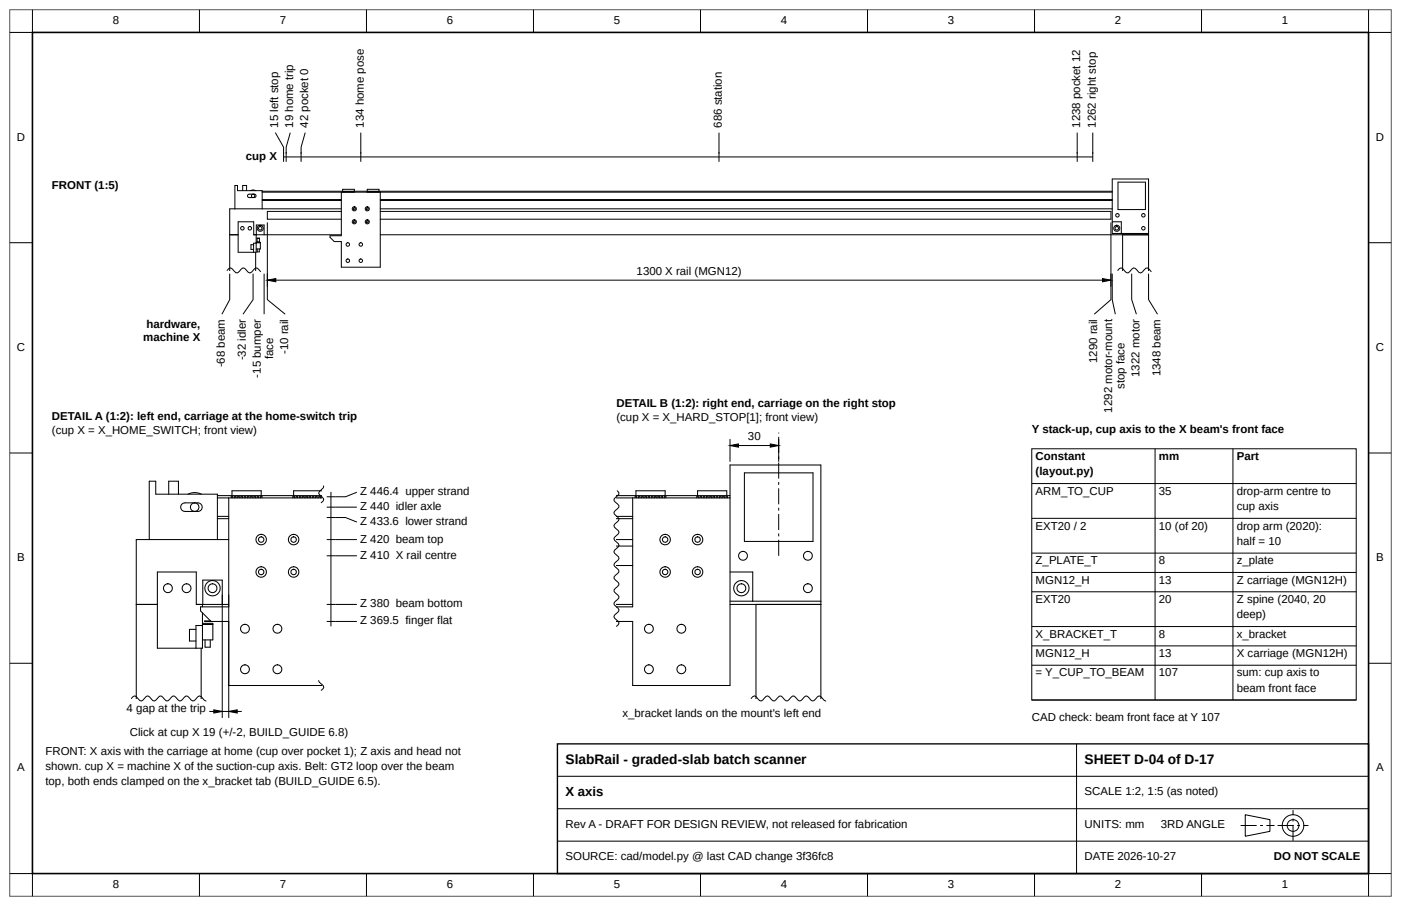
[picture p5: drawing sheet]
<svg xmlns="http://www.w3.org/2000/svg" width="432mm" height="279mm" viewBox="0 0 432 279" stroke-linecap="round" stroke-linejoin="round" font-family="sans-serif">
<path d="M10 10h411.8v259.4h-411.8z" fill="none" stroke="#000" stroke-width=".49"/>
<path d="M3 3h425.8v273.4h-425.8z" fill="none" stroke="#555" stroke-width=".31"/>
<path d="M82.4 86.4l2.6-.5v1zM339.8 85.9l2.6 .5-2.6 .5zM225 137.4l2.6-.5v1zM237.4 136.9l2.6 .5-2.6 .5zM65.9 218.9l2.6 .5-2.6 .5zM70.5 219.4l2.6-.5v1z" fill="#000" stroke="#000" stroke-width=".31"/>
<g fill="none" stroke="#000" stroke-width=".31">
<path d="M10 3v7h-7M61.5 3v7M112.9 3v7M164.4 3v7M215.9 3v7M267.4 3v7M318.9 3v7M370.3 3v7M421.8 3v7h7M74.8 58.8v-1.6h1.2v1.6M76.5 60l1.9-.1 .5 .3v.4l-.5 .3h-1.6l-.5-.3zM77.2 58.8l.8-.2 .8 .2"/>
<path d="M80.8 59.3h262M80.8 59h262M84.9 40.9l2.5 4.5v2M87.4 48.4h249.4M87.4 46.9v3M88.2 46.9v3M89.5 40.9l-1.3 4.5v2M92.8 46.9v3M94.1 40.9l-1.3 4.5v2M105.2 59.3v13.4h-3.5v.5l1.3 1.3h2.2v7.9h12v-23.1M105.5 59.3h.2M105.6 59v-.6h3.6v.6"/>
<path d="M105.9 59.3h.2M106.3 59.3h.2M106.7 59.3h.2M107.1 59.3h.2M107.5 59.3h.2M107.9 59.3h.2M108.3 59.3h.2M108.7 59.3h.2M109.1 59.3h.2M111.2 40.9v6.5M111.2 46.9v3M113.1 59.3h.2"/>
<path d="M113.2 59v-.6h3.6v.6M113.5 59.3h.2M113.9 59.3h.2M114.3 59.3h.2M114.7 59.3h.2M115.1 59.3h.2M115.5 59.3h.2M115.9 59.3h.2M116.3 59.3h.2M116.7 59.3h.2M221.6 40.9v6.5M221.6 46.9v3"/>
<path d="M332 40.9v6.5M332 46.9v3M336.8 40.9v6.5M336.8 46.9v3M344.6 56.2h8.4v8.4h-8.4zM3 74.8h7M70.8 72.4h2.6M72.4 64.4v-7.2h.8v1.6h7.6v5.6M78.2 75.5h-.8v1.4h.8M78.8 77.8v5.6M79 75h-.8v2.8M79 74.7h1.2v2.1h-1.2"/>
<path d="M79 74.9h1.2M79.2 73.5h.8v1.1h-.8zM79.2 73.5h.8M79.3 76.8v.9h.6v-.9M80.8 61.8h24.4M80.8 61.5h24.4M81.4 72.4v-3h-2.4v8.4h-5.6v-9.4h4.8v4h27M82.4 68.6v19.8M105.2 64.4h-34.4v19M105.2 65.2h-22.8v2.4h22.8M117.2 72.4h236.8M117.2 64.4h225.6"/>
<path d="M117.2 65.2h225.2v2.4h-225.2M117.2 61.8h225.6M117.2 61.5h225.6M342.4 68.6v19.8M342.8 68.4h2.8v3.6M346 72.4v11M354 72h-11.2v-16.8h11.2v28.2M421.8 74.8h7M70 83.4l.5-.6 .6-.2 1.6 1.5h.6l1.6-1.5 .5 .2 1.1 1.2 .5 .2 1.7-1.5 .5-.1 1.1 1.2M70.8 84.4v8l-2.4 4.5M78 84.4v8l-3.1 4.5M81.4 84.4v12.5"/>
<path d="M82.4 84.4v8l5.5 4.5M82.4 86.4h260M342.4 84.4v8l-5.1 4.5M342.8 84.4v8l.9 4.5M344.5 83.4l.5-.6 .6-.2 1.6 1.5h.6l1.6-1.5 .5 .2 1.1 1.2 .5 .2 1.7-1.5 .5-.1 1.1 1.2M348.8 84.4v8l1.5 4.5M354 84.4v8l2.7 4.5M3 139.7h7M225 135.4v7M225 137.4h15M240 135.4v7M318 138.4h100v77.5h-100z"/>
<path d="M356 138.4v77.5M380 138.4v77.5M421.8 139.7h7M99.8 149.9l-.1 .5-1.3 1.2-.2 .6 1.6 1.7-.2 .6-.6 .5M100.7 159.6h5.8l3.5 1.4M100.7 156.4h9.3M102 151.7v41.4M110 151.8l-3.5 1.4h-5.8M190.2 151.3l.5 .6 .1 .5-1.5 1.5v.5l1.5 1.5-.1 .5-1.5 1.6 .1 .5 1.5 1.5-.1 .5-1.5 1.6 .2 .5 1.4 1.5-.2 .5-1.1 1-.3 .5 1.6 2.1-1.4 1.5-.2 .5 1.4 1.5 .2 .6-1.5 1.5-.1 .5 1.5 1.5 .1 .5-1.5 1.6-.1 .5 1.5 1.5v.5l-1.5 1.5 .1 .5 1.5 1.6-.1 .5-1.5 1.5 .1 .5 1.5 1.6-.2 .5-1.4 1.5 .2 .5 1.4 1.5-.8 1M318 149.1h100M318 159.8h100M100.7 171.4h9.3"/>
<path d="M100.7 166.4h9.3M318 170.6h100M318 176.5h100M68.5 183.4v38M70.5 183.4v38M100.7 186.4h9.3M100.7 191.6h9.3M318 182.5h100M318 193.2h100M318 199.2h100M3 204.5h7M40.5 215.4l1-.8 1.6 1.4 .5 .2 1.5-1.4 .5-.2 1.5 1.5 .6 .1 1.5-1.5 .5-.1 1.5 1.5h.5l1.6-1.5 .5 .1 1.5 1.5 .5-.1 1.6-1.5 .5 .1 1.5 1.5 .5-.2 1.6-1.4 .5 .2 1 1.2 .5 .2"/>
<path d="M64.5 219.4h10M98.2 209.9l1.5 1.7 .1 .4-.8 .9M231.5 215.4l1-.8 1.6 1.4 .5 .2 1.5-1.4 .5-.2 1.5 1.5 .6 .1 1.5-1.5 .5-.1 1.5 1.5h.5l1.6-1.5 .5 .1 1.5 1.5 .5-.1 1.6-1.5 .5 .1 1.5 1.5 .5-.2 1.6-1.4 .5 .2 1 1.2 .5 .2M318 205.1h100M318 215.9h100M421.8 204.5h7M171.8 239.4h250M331.8 229.4v40M171.8 259.4h250M171.8 249.4h250M383.8 251.3l7.6 1.5v3.6l-7.6 1.5zM3 269.4h7v7"/>
<path d="M61.5 269.4v7M112.9 269.4v7M164.4 269.4v7M215.9 269.4v7M267.4 269.4v7M318.9 269.4v7M370.3 269.4v7M428.8 269.4h-7v7"/>
<circle cx="74.7" cy="70.4" r=".55"/>
<circle cx="77" cy="70.4" r=".55"/>
<circle cx="78" cy="60.4" r=".53"/>
<circle cx="80.2" cy="70.4" r=".55"/>
<circle cx="80.2" cy="70.4" r=".95"/>
<circle cx="107.2" cy="75.4" r=".55"/>
<circle cx="109.2" cy="68.4" r=".34"/>
<circle cx="109.2" cy="68.4" r=".65"/>
<circle cx="109.2" cy="64.4" r=".34"/>
<circle cx="109.2" cy="64.4" r=".65"/>
<circle cx="111.2" cy="75.4" r=".55"/>
<circle cx="113.2" cy="68.4" r=".34"/>
<circle cx="113.2" cy="68.4" r=".65"/>
<circle cx="113.2" cy="64.4" r=".34"/>
<circle cx="113.2" cy="64.4" r=".65"/>
<circle cx="344.2" cy="70.4" r=".95"/>
<circle cx="344.2" cy="70.4" r=".55"/>
<circle cx="344.4" cy="66.4" r=".55"/>
<circle cx="352.4" cy="70.4" r=".55"/>
<circle cx="352.4" cy="66.4" r=".55"/>
<circle cx="107.2" cy="80.4" r=".55"/>
<circle cx="111.2" cy="80.4" r=".55"/>
<circle cx="398.5" cy="254.6" r="1.81"/>
<circle cx="398.5" cy="254.6" r="3.3"/>
</g>
<path d="M171.8 229.4h250v40h-250z" fill="none" stroke="#000" stroke-width=".42"/>
<path d="M240 171.4v-38M382.4 254.6h10.4M393.8 254.6h9.5M398.5 259.3v-9.5" fill="none" stroke="#000" stroke-width=".31" stroke-dasharray="4.9 1.1 .9 1.1" stroke-linecap="butt"/>
<g fill="none" stroke="#000" stroke-width=".32">
<path d="M52 152.4v-4h3v4M56.1 155.5l.9-.4h4a1.32 1.32 0 0 1 1.3 1.3 1.32 1.32 0 0 1-1.3 1.3h-4a1.32 1.32 0 0 1-1.2-.8 1.32 1.32 0 0 1 .3-1.4zM57.9 152.4l2.1-.5 2.1 .5M67 153.6h32M67 152.9h32M67 160h3.5M67 159.3h3.5M70.5 153.6v33.5h-8.7v1.3l3.3 3.2h5.4v19.8h28.5M71.3 153.6v-.4h.5v.4M71.5 152.9v-1.6h9v1.6M72.2 153.6v-.4h.6v.4M73.3 153.6v-.4h.4v.4"/>
<path d="M74.3 153.6v-.4h.5v.4M75.2 153.6v-.4h.6v.4M76.3 153.6v-.4h.4v.4M77.3 153.6v-.4h.5v.4M78.2 153.6v-.4h.6v.4M79.3 153.6v-.4h.4v.4M80.3 153.6v-.4h.5v.4M90.2 153.6v-.4h.5v.4M91.2 153.6v-.4h.5v.4M92.3 153.6v-.4h.5v.4M93.3 153.6v-.4h.4v.4M94.2 153.6v-.4h.5v.4"/>
<path d="M95.2 153.6v-.4h.6v.4M96.3 153.6v-.4h.5v.4M97.2 153.6v-.4h.5v.4M98.2 153.6v-.4h.6v.4M99 151.3h-8.5v1.6M190 153.6h35M190 152.9h35M190 160h5M190 159.3h5M195 153.6v33.5h-5M195.8 153.6v-.4h.4v.4M196 152.9v-1.6h9v1.6"/>
<path d="M196.8 153.6v-.4h.4v.4M197.8 153.6v-.4h.5v.4M198.7 153.6v-.4h.6v.4M199.7 153.6v-.4h.6v.4M200.7 153.6v-.4h.5v.4M201.8 153.6v-.4h.4v.4M202.8 153.6v-.4h.4v.4M203.8 153.6v-.4h.5v.4M204.7 153.6v-.4h.6v.4M214.8 153.6v-.4h.4v.4M215 152.9v-1.6h9v1.6M215.8 153.6v-.4h.5v.4"/>
<path d="M216.7 153.6v-.4h.6v.4M217.7 153.6v-.4h.6v.4M218.7 153.6v-.4h.5v.4M219.8 153.6v-.4h.4v.4M220.8 153.6v-.4h.4v.4M221.8 153.6v-.4h.4v.4M222.7 153.6v-.4h.6v.4M223.7 153.6v-.4h.6v.4M229.4 145.8h21.2v21.2h-21.2zM46 166.4v-18h2v4h19v14M70.5 166.4h-28.5v49M190 166.4h5"/>
<path d="M190 174.4h5M190 168.4h5M225 176.4h7v9M42 186.4h6.5M60.4 194.1h-2v3.6h2M62 199.9v15.5M62.4 192.9h-2v7M62.4 186.4v.7M62.4 192.2h3.2v5.1h-3.2M62.4 192.6h3.2M62.5 186.4v-7.5h6v7.5M63.1 191.5l1.8 .1z"/>
<path d="M63.2 197.3v2.3h1.6v-2.3M70.5 186.4h-10v-10h-12v23.5h13.9v-10.9M190 186.4h5M190 191.6h5v19.8h30v-68h28v72M225 186.4h28M225 185.4h28M233 186.4v29"/>
<circle cx="60" cy="156.4" r="1.32"/>
<circle cx="80.5" cy="166.4" r=".85"/>
<circle cx="80.5" cy="176.4" r=".85"/>
<circle cx="80.5" cy="166.4" r="1.63"/>
<circle cx="80.5" cy="176.4" r="1.62"/>
<circle cx="90.5" cy="166.4" r="1.63"/>
<circle cx="90.5" cy="176.4" r=".85"/>
<circle cx="90.5" cy="166.4" r=".85"/>
<circle cx="90.5" cy="176.4" r="1.62"/>
<circle cx="205" cy="166.4" r="1.63"/>
<circle cx="205" cy="176.4" r="1.63"/>
<circle cx="205" cy="176.4" r=".85"/>
<circle cx="205" cy="166.4" r=".85"/>
<circle cx="215" cy="166.4" r="1.63"/>
<circle cx="215" cy="176.4" r="1.63"/>
<circle cx="215" cy="176.4" r=".85"/>
<circle cx="215" cy="166.4" r=".85"/>
<circle cx="229" cy="171.4" r="1.37"/>
<circle cx="249" cy="171.4" r="1.37"/>
<circle cx="51.7" cy="181.4" r="1.37"/>
<circle cx="57.5" cy="181.4" r="1.37"/>
<circle cx="65.5" cy="181.4" r="1.37"/>
<circle cx="65.5" cy="181.4" r="2.37"/>
<circle cx="75.5" cy="193.9" r="1.38"/>
<circle cx="85.5" cy="193.9" r="1.38"/>
<circle cx="200" cy="193.9" r="1.38"/>
<circle cx="210" cy="193.9" r="1.38"/>
<circle cx="228.5" cy="181.4" r="2.37"/>
<circle cx="228.5" cy="181.4" r="1.37"/>
<circle cx="249" cy="181.4" r="1.37"/>
<circle cx="75.5" cy="206.4" r="1.37"/>
<circle cx="85.5" cy="206.4" r="1.37"/>
<circle cx="200" cy="206.4" r="1.37"/>
<circle cx="210" cy="206.4" r="1.37"/>
</g>
<g font-size="4.2">
<text x="174.3" y="235.5">SlabRail - graded-slab batch scanner</text>
<text x="334.3" y="235.5">SHEET D-04 of D-17</text>
</g>
<text font-size="4.1" x="174.3" y="245.4">X axis</text>
<g font-size="3.5">
<text x="34.8" y="7.4">8</text>
<text x="86.2" y="7.4">7</text>
<text x="137.7" y="7.4">6</text>
<text x="189.2" y="7.4">5</text>
<text x="240.7" y="7.4">4</text>
<text x="292.1" y="7.4">3</text>
<text x="343.6" y="7.4">2</text>
<text x="395.1" y="7.4">1</text>
<text x="85.8" y="39.4" transform="rotate(-90 85.8 39.4)">15 left stop</text>
<text x="90.4" y="39.4" transform="rotate(-90 90.4 39.4)">19 home trip</text>
<text x="95" y="39.4" transform="rotate(-90 95 39.4)">42 pocket 0</text>
<text x="112.1" y="39.4" transform="rotate(-90 112.1 39.4)">134 home pose</text>
<text x="222.5" y="39.4" transform="rotate(-90 222.5 39.4)">686 station</text>
<text x="332.9" y="39.4" transform="rotate(-90 332.9 39.4)">1238 pocket 12</text>
<text x="337.7" y="39.4" transform="rotate(-90 337.7 39.4)">1262 right stop</text>
<text x="5.2" y="43.3">D</text>
<text x="424" y="43.3">D</text>
<text x="75.8" y="49.3">cup X</text>
<text x="16" y="58.4">FRONT (1:5)</text>
<text x="196.2" y="84.8">1300 X rail (MGN12)</text>
<text x="45.1" y="101.2">hardware,</text>
<text x="44.2" y="105.1">machine X</text>
<text x="5.2" y="108.2">C</text>
<text x="69.3" y="113.3" transform="rotate(-90 69.3 113.3)">-68 beam</text>
<text x="75.8" y="111.1" transform="rotate(-90 75.8 111.1)">-32 idler</text>
<text x="84.2" y="110.8" transform="rotate(-90 84.2 110.8)">face</text>
<text x="88.8" y="109.2" transform="rotate(-90 88.8 109.2)">-10 rail</text>
<text x="338.2" y="111.9" transform="rotate(-90 338.2 111.9)">1290 rail</text>
<text x="424" y="108.2">C</text>
<text x="80.4" y="116.4" transform="rotate(-90 80.4 116.4)">-15 bumper</text>
<text x="346.6" y="120" transform="rotate(-90 346.6 120)">stop face</text>
<text x="351.2" y="116.2" transform="rotate(-90 351.2 116.2)">1322 motor</text>
<text x="357.7" y="116.1" transform="rotate(-90 357.7 116.1)">1348 beam</text>
<text x="190" y="125.4">DETAIL B (1:2): right end, carriage on the right stop</text>
<text x="16" y="129.4">DETAIL A (1:2): left end, carriage at the home-switch trip</text>
<text x="190" y="129.9">(cup X = X_HARD_STOP[1]; front view)</text>
<text x="342.7" y="127.2" transform="rotate(-90 342.7 127.2)">1292 motor-mount</text>
<text x="16" y="133.9">(cup X = X_HOME_SWITCH; front view)</text>
<text x="230.5" y="135.8">30</text>
<text x="318" y="133.4">Y stack-up, cup axis to the X beam's front face</text>
<text x="319.2" y="141.9">Constant</text>
<text x="357.2" y="141.9">mm</text>
<text x="381.2" y="141.9">Part</text>
<text x="319.2" y="146.6">(layout.py)</text>
<text x="111" y="152.7">Z 446.4 upper strand</text>
<text x="319.2" y="152.6">ARM_TO_CUP</text>
<text x="357.2" y="152.6">35</text>
<text x="381.2" y="152.6">drop-arm centre to</text>
<text x="111" y="161.9">Z 433.6 lower strand</text>
<text x="111" y="157.3">Z 440 idler axle</text>
<text x="381.2" y="157.4">cup axis</text>
<text x="111" y="167.3">Z 420 beam top</text>
<text x="319.2" y="163.3">EXT20 / 2</text>
<text x="357.2" y="163.3">10 (of 20)</text>
<text x="381.2" y="163.3">drop arm (2020):</text>
<text x="5.3" y="173">B</text>
<text x="111" y="172.3">Z 410 X rail centre</text>
<text x="381.2" y="168.1">half = 10</text>
<text x="424.1" y="173">B</text>
<text x="319.2" y="174">Z_PLATE_T</text>
<text x="357.2" y="174">8</text>
<text x="381.2" y="174">z_plate</text>
<text x="319.2" y="180">MGN12_H</text>
<text x="319.2" y="186">EXT20</text>
<text x="357.2" y="180">13</text>
<text x="357.2" y="186">20</text>
<text x="381.2" y="180">Z carriage (MGN12H)</text>
<text x="381.2" y="186">Z spine (2040, 20</text>
<text x="111" y="187.3">Z 380 beam bottom</text>
<text x="381.2" y="190.7">deep)</text>
<text x="111" y="192.6">Z 369.5 finger flat</text>
<text x="319.2" y="196.7">X_BRACKET_T</text>
<text x="357.2" y="196.7">8</text>
<text x="381.2" y="196.7">x_bracket</text>
<text x="319.2" y="202.7">MGN12_H</text>
<text x="357.2" y="202.7">13</text>
<text x="381.2" y="202.7">X carriage (MGN12H)</text>
<text x="319.2" y="208.6">= Y_CUP_TO_BEAM</text>
<text x="357.2" y="208.6">107</text>
<text x="381.2" y="208.6">sum: cup axis to</text>
<text x="381.2" y="213.4">beam front face</text>
<text x="39" y="219.7">4 gap at the trip</text>
<text x="191.9" y="221">x_bracket lands on the mount's left end</text>
<text x="40" y="227">Click at cup X 19 (+/-2, BUILD_GUIDE 6.8)</text>
<text x="318" y="222.4">CAD check: beam front face at Y 107</text>
<text x="14" y="233">FRONT: X axis with the carriage at home (cup over pocket 1); Z axis and head not</text>
<text x="5.3" y="237.9">A</text>
<text x="14" y="237.6">shown. cup X = machine X of the suction-cup axis. Belt: GT2 loop over the beam</text>
<text x="424.1" y="237.9">A</text>
<text x="14" y="242.1">top, both ends clamped on the x_bracket tab (BUILD_GUIDE 6.5).</text>
<text x="334.3" y="245.3">SCALE 1:2, 1:5 (as noted)</text>
<text x="174.3" y="255.3">Rev A - DRAFT FOR DESIGN REVIEW, not released for fabrication</text>
<text x="334.3" y="255.3">UNITS: mm</text>
<text x="357.8" y="255.3">3RD ANGLE</text>
<text x="174.3" y="265.3">SOURCE: cad/model.py @ last CAD change 3f36fc8</text>
<text x="334.3" y="265.3">DATE 2026-10-27</text>
<text x="392.6" y="265.3">DO NOT SCALE</text>
<text x="34.8" y="273.8">8</text>
<text x="86.2" y="273.8">7</text>
<text x="137.7" y="273.8">6</text>
<text x="189.2" y="273.8">5</text>
<text x="240.7" y="273.8">4</text>
<text x="292.1" y="273.8">3</text>
<text x="343.6" y="273.8">2</text>
<text x="395.1" y="273.8">1</text>
</g>
</svg>
